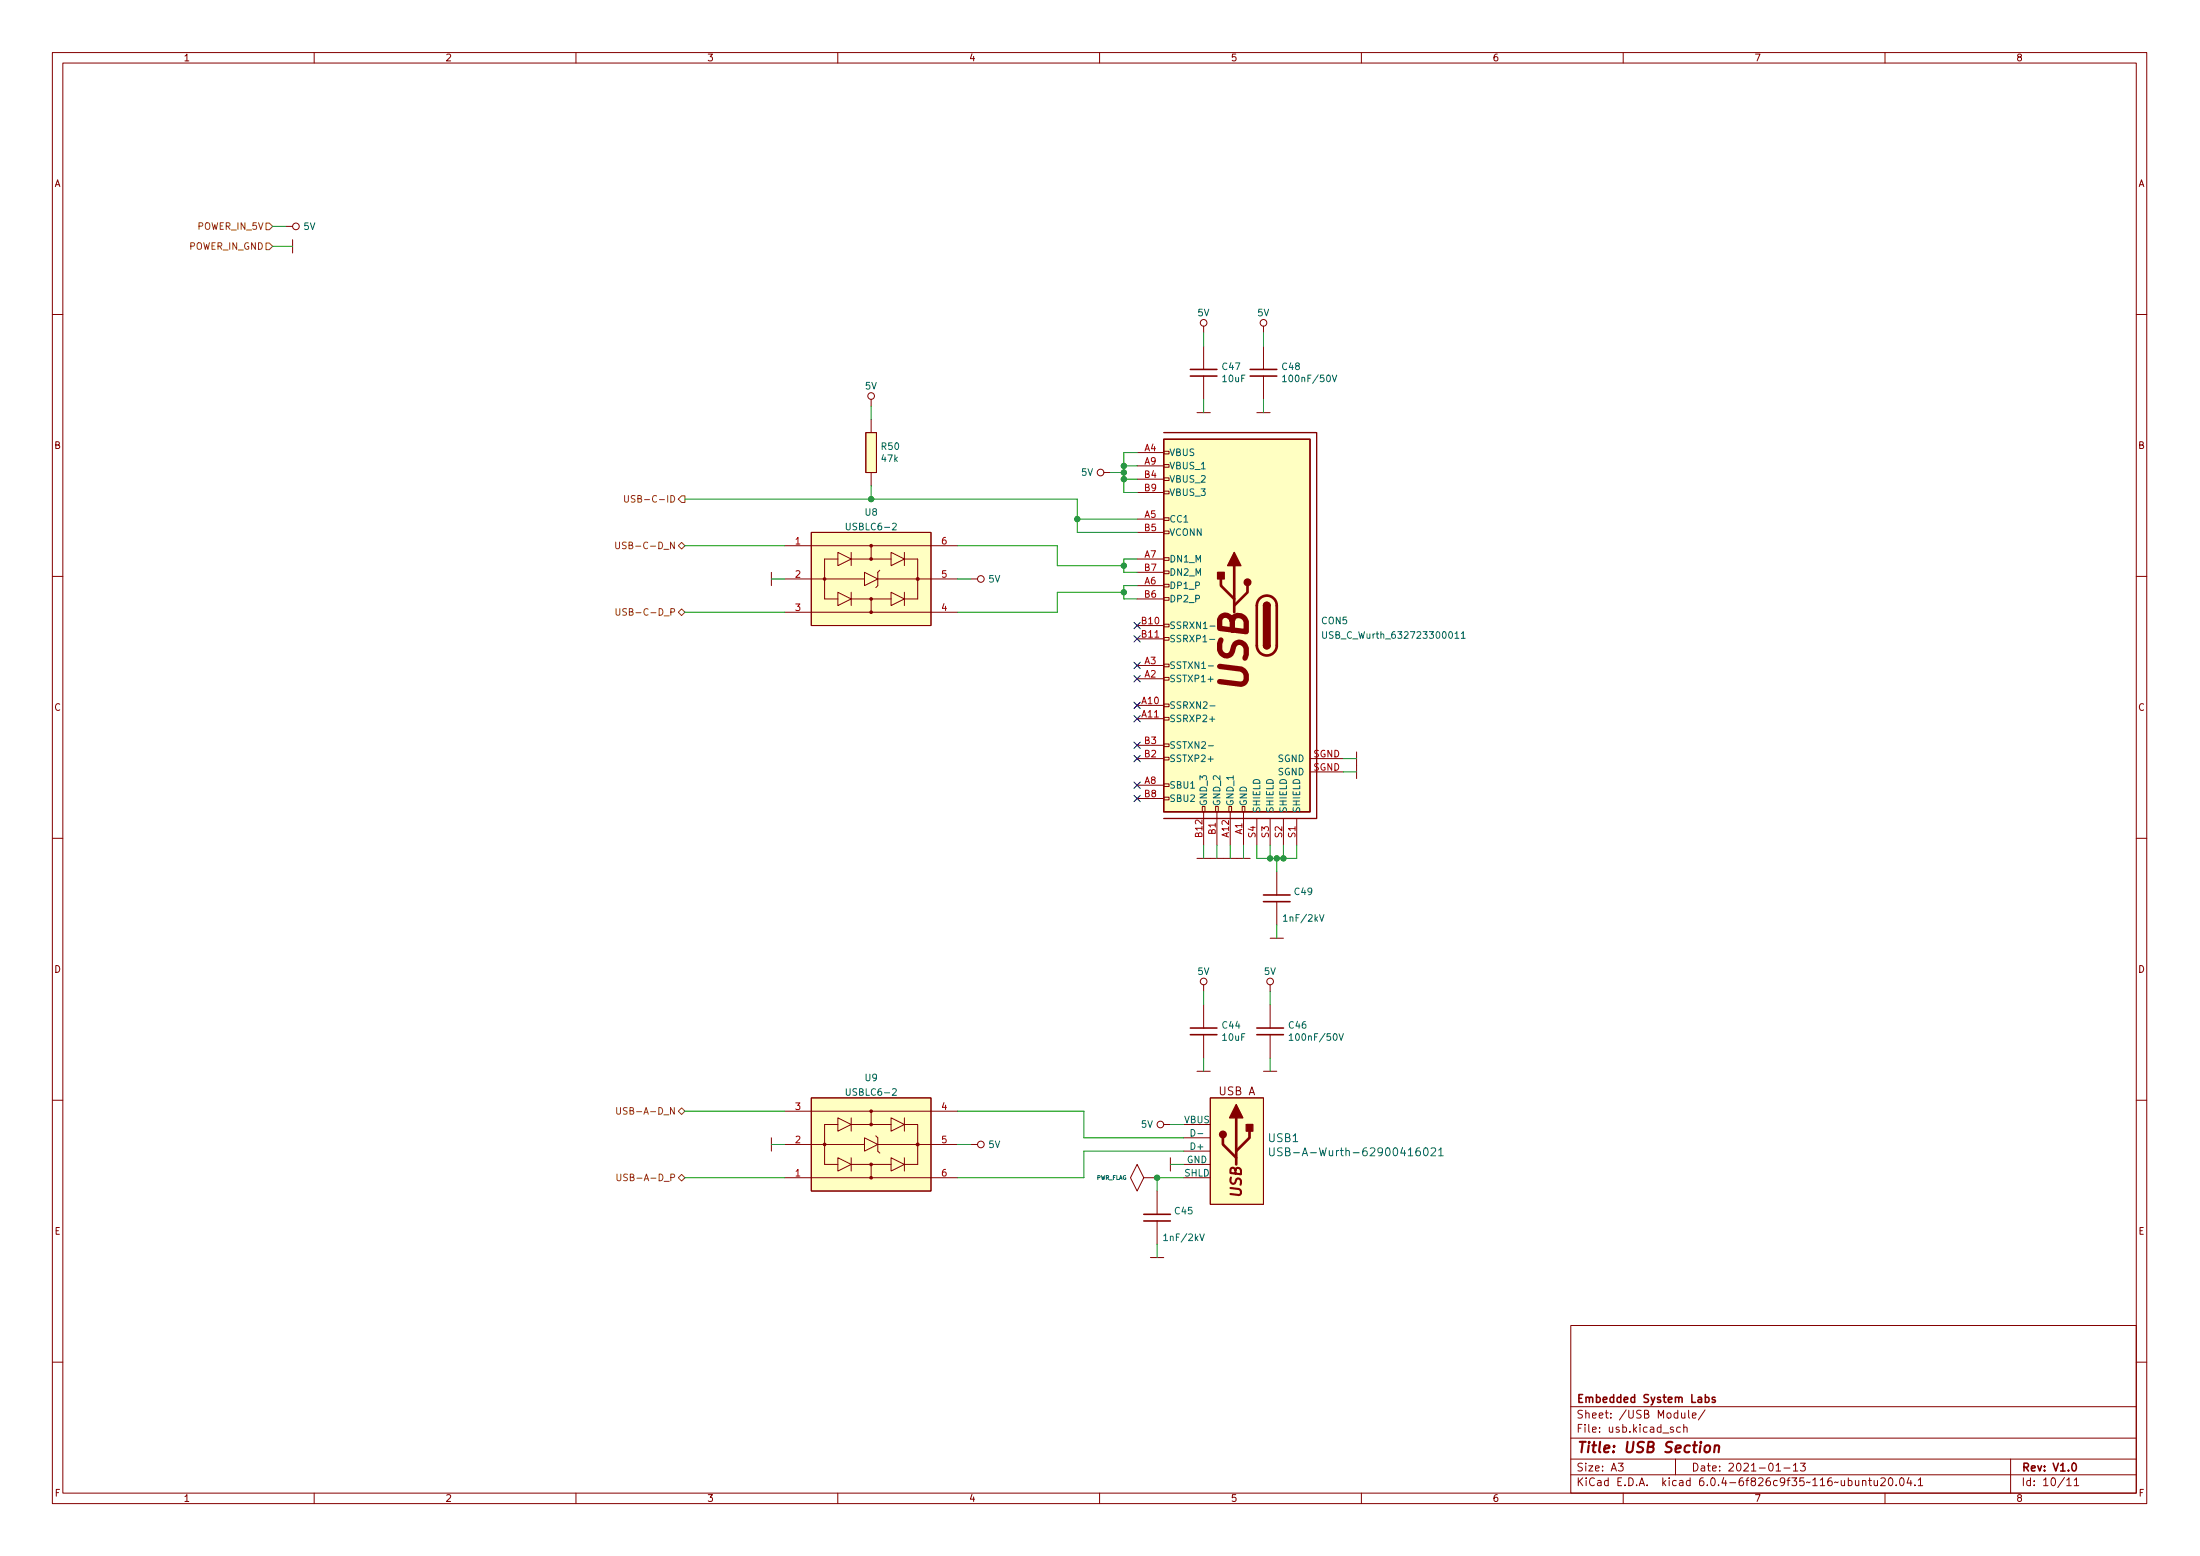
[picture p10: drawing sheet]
<svg xmlns="http://www.w3.org/2000/svg" width="420mm" height="297mm" viewBox="0 0 420 297" stroke-linecap="round" stroke-linejoin="round" font-family="sans-serif">
<g fill="none" stroke="#840000" stroke-width=".19">
<path d="M10 10h400v277h-400zM12 12h396v273h-396zM60 10v2M110 10v2M160 10v2M210 10v2M260 10v2M310 10v2M360 10v2M54.6 43.2h1.3M55.9 45.8v2.5M10 60h2"/>
<path d="M166.4 76.2v1.3M228.6 78.8h2.5M229.9 62.3v1.2M229.9 66.1v4.4M229.9 71.8v4.4M240 78.8h2.6M241.3 62.3v1.2M241.3 66.1v4.4M241.3 71.8v4.4M408 60h2M165.4 82.6h2v7.6h-2zM166.4 80v2.6"/>
<path d="M166.4 90.2v2.5M210.8 90.2h1.3M217.2 86.4h5M217.2 99.1h5M217.2 88.9h5M217.2 91.5h5M217.2 94h5M222.2 98.8h1.1v.6h-1.1zM222.2 93.8h1.1v.5h-1.1zM222.2 91.2h1.1v.5h-1.1zM222.2 88.7h1.1v.5h-1.1zM222.2 86.1h1.1v.6h-1.1z"/>
<path d="M10 110h2M147.3 109.3v2.5M149.9 104.2h16.5M149.9 110.5h15.2M149.9 116.9h16.5M154.9 101.6h22.9v17.8h-22.9zM160 105.4l2.6 1.3-2.6 1.3zM160 113.1l2.6 1.2-2.6 1.3zM160 106.7h-2.5v7.6h2.5M162.6 106.7h7.6M162.6 105.4v2.6M162.6 113.1v2.5"/>
<path d="M162.6 114.3h7.6M165.1 109.3l2.5 1.2-2.5 1.3zM166.4 114.3v2.6h16.5M167.6 110.5h15.3M168 108.9l-.4 .4v2.5l-.3 .4M170.2 105.4l2.5 1.3-2.5 1.3zM170.2 113.1l2.5 1.2-2.5 1.3zM172.7 106.7h2.6v7.6h-2.6M172.7 105.4v2.6M172.7 113.1v2.5M182.9 104.2h-16.5v2.5M185.4 110.5h1.3"/>
<path d="M217.2 106.7h5M217.2 114.3h5M217.2 111.8h5M217.2 119.4h5M217.2 101.6h5M217.2 109.3h5M222.2 119.2h1.1v.5h-1.1zM222.2 114.1h1.1v.5h-1.1zM222.2 111.5h1.1v.6h-1.1zM222.2 109h1.1v.5h-1.1zM222.2 106.5h1.1v.5h-1.1zM222.2 101.4h1.1v.5h-1.1z"/>
<path d="M408 110h2M217.2 134.7h5M217.2 137.2h5M217.2 129.6h5M217.2 127h5M217.2 122h5M222.2 136.9h1.1v.6h-1.1zM222.2 134.4h1.1v.5h-1.1zM222.2 129.3h1.1v.5h-1.1zM222.2 126.8h1.1v.5h-1.1zM222.2 121.7h1.1v.5h-1.1zM217.2 149.9h5"/>
<path d="M217.2 144.8h5M217.2 142.3h5M217.2 152.4h5M222.2 152.2h1.1v.5h-1.1zM222.2 149.6h1.1v.6h-1.1zM222.2 144.6h1.1v.5h-1.1zM222.2 142h1.1v.5h-1.1zM229.6 154h.5v1h-.5zM229.9 155v6.3M232.2 154h.5v1h-.5zM232.4 155v6.3M234.7 154h.5v1h-.5z"/>
<path d="M234.9 155v6.3M237.2 154h.5v1h-.5zM237.5 155v6.3M240 156.2v5.1M242.6 156.2v5.1M245.1 156.2v5.1M247.6 156.2v5.1M250.2 144.8h6.3M250.2 147.4h6.3M259.1 143.5v5.1M10 160h2M228.6 163.9h10.2"/>
<path d="M242.6 179.1h2.5M243.8 166.4v4.5M243.8 172.1v4.5M408 160h2M229.9 188v1.3M229.9 191.8v4.5M229.9 197.5v4.5M242.6 188v1.3M242.6 191.8v4.5M242.6 197.5v4.5M10 210h2M147.3 217.2v2.5"/>
<path d="M149.9 218.5h15.2M149.9 212.1h16.5M154.9 209.6h22.9v17.8h-22.9zM160 213.4l2.6 1.3-2.6 1.2zM160 214.7h-2.5v7.6h2.5M162.6 213.4v2.5M162.6 214.7h7.6M165.1 217.2l2.5 1.3-2.5 1.2zM167.3 216.8l.3 .4v2.5l.4 .4M167.6 218.5h15.3M170.2 213.4l2.5 1.3-2.5 1.2zM172.7 214.7h2.6v7.6h-2.6"/>
<path d="M172.7 213.4v2.5M182.9 212.1h-16.5v2.6M185.4 218.5h1.3M222.2 214.7h1.3M226.1 214.7h5M226.1 217.2h5M226.1 219.7h5M228.6 204.5h2.5M231.1 209.6h10.2v20.3h-10.2zM241.3 204.5h2.5M408 210h2M149.9 224.8h16.5"/>
<path d="M160 221l2.6 1.3-2.6 1.3zM162.6 221v2.6M162.6 222.3h7.6M166.4 222.3v2.5h16.5M170.2 221l2.5 1.3-2.5 1.3zM172.7 221v2.6M217.2 222.3l1.2 2.5-1.2 2.6-1.3-2.6zM218.4 224.8h2.6M221 224.8h.1M221 227.4v4.4M221 233.1v4.4M223.5 221v2.6"/>
<path d="M226.1 222.3h5M226.1 224.8h5M219.7 240.1h2.5M300 253h108v32h-108zM10 260h2M300 278.5h108M300 274.5h108M300 268.5h108M309.1 279.3h.9l-.5 .6 .4 .1v.7l-.2 .1-.6-.1M319.6 272.5l-.4-.1-.2 .2 .1 .2 .5 .2v.3h-.6M320 278.5v3M320.9 272.5l-.4-.1-.3 .3 .1 .6h.6"/>
<path d="M321.1 269.7l.1 .9 .4 .1 .2-.1M321.6 272.6l.2-.2 .3 .1 .1 .9M321.6 271.9v1.5M321.8 269.7v1M322.5 269.2v1.3l.2 .2M323.2 270.2l.7-.1-.1-.3-.4-.1-.2 .2 .1 .7h.5M325.6 269.1l-1.2 2M342.5 279.7l.4-.4v1.5M343.8 279.3h1l-.5 .6 .4 .1v.7l-.2 .1-.7-.1M384 278.5v6.5M408 260h2M60 285v2"/>
<path d="M110 285v2M160 285v2M210 285v2M260 285v2M300 281.5h108M310 285v2M339.2 280.8h.9M340.7 280.2h1.2M342.5 280.8h.9M355.7 282.8l.2-.2 .4 .1 .1 .9M355.7 282.6v1M356.8 282.6h.6"/>
<path d="M357.1 282.1v1.3l.3 .2M357.9 282.6l.1 .9 .4 .1 .2-.1M358.6 282.6v1M359.2 282.3l.6-.2 .2 .2 .1 .2-1 1.1h1M360 285v2M360.9 282.2l.1-.1a.8 .8 0 0 1 .5 .8 .8 .8 0 0 1-.5 .7 1 1 0 0 1-.1-1.4zM362.1 283.5v.1M363 282.2l.1-.1a.8 .8 0 0 1 .6 .8 .8 .8 0 0 1-.6 .7 1 1 0 0 1-.1-1.4zM364.6 282l-.4 1.1h.9M364.9 282.6v1M365.7 283.5v.1M366.4 282.5l.4-.4v1.5"/>
<path d="M366.4 283.6h.8M394.7 282.5l.4-.4v1.5M394.7 283.6h.9M396.1 282.5l.5-.4v1.5M396.1 283.6h.9"/>
<circle cx="56.5" cy="43.2" r=".63"/>
<circle cx="166.4" cy="75.6" r=".63"/>
<circle cx="229.9" cy="61.6" r=".63"/>
<circle cx="241.3" cy="61.6" r=".63"/>
<circle cx="210.2" cy="90.2" r=".63"/>
<circle cx="157.5" cy="110.5" r=".25"/>
<circle cx="157.5" cy="110.5" r=".13"/>
<circle cx="166.4" cy="106.7" r=".25"/>
<circle cx="166.4" cy="104.2" r=".25"/>
<circle cx="166.4" cy="114.3" r=".25"/>
<circle cx="166.4" cy="116.9" r=".25"/>
<circle cx="166.4" cy="106.7" r=".13"/>
<circle cx="166.4" cy="104.2" r=".13"/>
<circle cx="166.4" cy="114.3" r=".13"/>
<circle cx="166.4" cy="116.9" r=".13"/>
<circle cx="175.3" cy="110.5" r=".13"/>
<circle cx="175.3" cy="110.5" r=".28"/>
<circle cx="187.3" cy="110.5" r=".63"/>
<circle cx="229.9" cy="187.4" r=".63"/>
<circle cx="242.6" cy="187.4" r=".63"/>
<circle cx="157.5" cy="218.5" r=".25"/>
<circle cx="157.5" cy="218.5" r=".13"/>
<circle cx="166.4" cy="212.1" r=".25"/>
<circle cx="166.4" cy="214.7" r=".25"/>
<circle cx="166.4" cy="214.7" r=".13"/>
<circle cx="166.4" cy="212.1" r=".13"/>
<circle cx="175.3" cy="218.5" r=".13"/>
<circle cx="175.3" cy="218.5" r=".28"/>
<circle cx="187.3" cy="218.5" r=".63"/>
<circle cx="221.6" cy="214.7" r=".63"/>
<circle cx="166.4" cy="224.8" r=".25"/>
<circle cx="166.4" cy="222.3" r=".25"/>
<circle cx="166.4" cy="224.8" r=".13"/>
<circle cx="166.4" cy="222.3" r=".13"/>
</g>
<g fill="none" stroke="#840000" stroke-width=".3">
<path d="M227.3 71.8h5.1M227.3 70.5h5.1M238.8 71.8h5M238.8 70.5h5M241.3 170.9h5.1M241.3 172.1h5.1M227.3 197.5h5.1M227.3 196.3h5.1M240 197.5h5.1M240 196.3h5.1M218.4 231.8h5.1M218.4 233.1h5.1"/>
<path d="M325.7 266.8l.4-.1 .3 .3-.1 .6h-.6M327.5 266.8l-.3-.1-.2 .2v.2l.5 .2v.3h-.5M395.9 279.4l.1-.1a.8 .8 0 0 1 .6 .8 .8 .8 0 0 1-.6 .7 1 1 0 0 1-.1-1.4z"/>
</g>
<path d="M325.7 276.1a.52 .52 0 0 1 .5-.2 .52 .52 0 0 1 .4 .4l-.1 .6a.55 .55 0 0 1-.5 .4 .55 .55 0 0 1-.5-.4zM327.5 276.1a.49 .49 0 0 1 .8 .1l-.1 1M327.5 275.9l-.1 1.3" fill="none" stroke="#840000" stroke-width=".4"/>
<g fill="#ffffc2" stroke="#ffffc2" stroke-width=".19">
<path d="M154.9 101.6h22.9v17.8h-22.9z"/>
<path d="M231.1 209.6h10.2v20.3h-10.2z"/>
<path d="M165.4 82.6h2v7.6h-2z"/>
<path d="M154.9 209.6h22.9v17.8h-22.9z"/>
<path d="M222.2 83.9h28v71.1h-28z"/>
</g>
<g fill="none" stroke="#006464" stroke-width=".19">
<path d="M244.9 72l.4-.4v1.3M244.9 72.9h.8M254.4 71.6l.5 1.3 .4-1.3M170.5 100l.4-.1 .3 .3-.8 .9h.8M231 137.3h1M231.1 134.7h1M252.6 120.6v1l.2 .3 .4-.1 .1-.2v-1M277.9 121.9h.7M279.1 121l.4-.4v1.3M279.1 121.9h.7M230.7 144.9h1M230.8 142.4h.9"/>
<path d="M252 174.6l.4 1.3 .5-1.3M246.2 197.7l.4-.4v1.3M246.2 198.6h.7M255.7 197.3l.4 1.3 .5-1.3M170.5 207.9l.4-.1 .3 .4-.8 .9h.8M242.5 219.1v1.2l.3 .3h.4l.1-.3v-1.2M244.9 219.2l-.6-.1-.2 .2v.4l.6 .3 .2 .3-.3 .3h-.6M272.1 219.2l.1-.1a.81 .81 0 0 1 .6 .8 .81 .81 0 0 1-.6 .7 1.01 1.01 0 0 1-.1-1.4zM273.3 219.3l.6-.2 .2 .2 .1 .3-1 1h1M274.8 219.6l.4-.5v1.5M229.1 235.6l.5 1.2 .4-1.2M274.8 220.6h.8"/>
</g>
<g fill="#840000" stroke="#840000" stroke-width=".25">
<path d="M236.1 210.9l1.3 2.5h-2.6z"/>
<path d="M238 214.7h1.3v1.2h-1.3z"/>
<path d="M241.3 123.2h1.3a.64 .64 0 0 1-.7 .7 .64 .64 0 0 1-.6-.7z"/>
<path d="M241.3 115.6h1.3v7.6h-1.3z"/>
<path d="M241.5 115.2a.64 .64 0 0 1 .7-.2 .64 .64 0 0 1 .4 .6h-1.3z"/>
<path d="M235.7 105.4l1.3 2.6h-2.6z"/>
<path d="M232.5 109.3h1.3v1.2h-1.3z"/>
<circle cx="233.6" cy="216.6" r=".63"/>
<circle cx="238.3" cy="111.2" r=".63"/>
</g>
<path d="M233.2 110.5v1.3l2.5 2.5M235.7 108v8.9M238.3 111.8v1.3l-2.6 2.5M240 115.6a1.91 1.91 0 0 1 1.9-1.9 1.91 1.91 0 0 1 1.9 1.9v7.6a1.91 1.91 0 0 1-1.9 1.9 1.91 1.91 0 0 1-1.9-1.9M233.6 217.2v1.3l2.5 2.5M236.1 213.4v8.9M238.6 215.9v1.3l-2.5 2.5" fill="none" stroke="#840000" stroke-width=".51"/>
<path d="M222.2 83.9h28v71.1h-28zM222.2 82.6h29.3v73.6h-29.3M241.3 115.6a.64 .64 0 0 1 .6-.6 .64 .64 0 0 1 .7 .6M241.3 123.2a.64 .64 0 0 0 .6 .7 .64 .64 0 0 0 .7-.7" fill="none" stroke="#840000" stroke-width=".25"/>
<g fill="none" stroke="#725600" stroke-width=".19">
<path d="M50.8 46.4h.6l.7 .6-.7 .7h-.6zM50.8 42.6h.6l.7 .6-.7 .7h-.6zM119.3 94.6v1l.2 .3 .4-.1 .1-.2v-1M121.3 94.7l-.5-.1-.2 .2 .1 .3 .5 .3v.3l-.2 .2-.4-.1M130.2 94.7h.6v1.2h-.6l-.7-.6zM117.6 103.5v1l.2 .3 .4-.1 .1-.2v-1M117.7 116.2v1l.2 .3 .4-.1 .1-.2v-1M119.6 103.5h-.5l-.2 .1v.4l.6 .2 .1 .3-.3 .3-.4-.1M119.6 116.2h-.4l-.2 .1v.4l.5 .2 .1 .3-.2 .3-.5-.1M129.5 116.9l.7-.7 .6 .7-.6 .6zM130.2 103.5l.6 .7-.6 .6-.7-.6zM117.8 211.4v1.1l.2 .2 .4-.1 .1-.1v-1.1"/>
<path d="M129.5 212.1l.7-.6 .6 .6-.6 .7zM117.8 224.1v1.1l.3 .2 .3-.1 .2-.1v-1.1M129.5 224.8l.7-.6 .6 .6-.6 .7z"/>
</g>
<g fill="none" stroke="#009600" stroke-width=".19">
<path d="M52.1 47h3.8M52.1 43.2h2.5M166.4 77.5v2.5M229.9 63.5v2.6M229.9 76.2v2.6M241.3 63.5v2.6M241.3 76.2v2.6M130.8 95.3h74.9v6.3h11.5M166.4 92.7v2.6M205.7 99.1h11.5M212.1 90.2h2.5M214.6 88.9h2.6"/>
<path d="M214.6 91.5h2.6M217.2 86.4h-2.6v7.6h2.6M130.8 116.9h19.1M130.8 104.2h19.1M147.3 110.5h2.6M182.9 104.2h19v3.8h12.7M182.9 110.5h2.5M214.6 113.1h-12.7v3.8h-19M217.2 106.7h-2.6v2.6h2.6M217.2 111.8h-2.6v2.5h2.6M256.5 147.4h2.6M256.5 144.8h2.6"/>
<path d="M229.9 161.3v2.6M232.4 161.3v2.6M234.9 161.3v2.6M237.5 161.3v2.6M240 161.3v2.6h7.6v-2.6M242.6 161.3v2.6M243.8 163.9v2.5M243.8 176.6v2.5M245.1 161.3v2.6M229.9 189.3v2.5M242.6 189.3v2.5M130.8 212.1h19.1"/>
<path d="M147.3 218.5h2.6M182.9 212.1h24.1v5.1h19.1M182.9 218.5h2.5M223.5 214.7h2.6M226.1 219.7h-19.1v5.1h-24.1M229.9 202v2.5M242.6 202v2.5M130.8 224.8h19.1M221 237.5v2.6M223.5 222.3h2.6M226.1 224.8h-5.1v2.6"/>
</g>
<g fill="none" stroke="#000084" stroke-width=".19">
<path d="M216.6 118.8l1.2 1.2M217.8 118.8l-1.2 1.2M216.6 126.4l1.2 1.2M216.6 134l1.2 1.3M216.6 121.3l1.2 1.3M216.6 129l1.2 1.2M216.6 136.6l1.2 1.2M217.8 126.4l-1.2 1.2M217.8 134l-1.2 1.3M217.8 121.3l-1.2 1.3M217.8 129l-1.2 1.2M217.8 136.6l-1.2 1.2"/>
<path d="M216.6 144.2l1.2 1.2M216.6 151.8l1.2 1.2M216.6 149.3l1.2 1.2M216.6 141.7l1.2 1.2M217.8 144.2l-1.2 1.2M217.8 151.8l-1.2 1.2M217.8 149.3l-1.2 1.2M217.8 141.7l-1.2 1.2"/>
</g>
<g fill="#009600" stroke="#009600" stroke-width=".19">
<circle cx="214.6" cy="91.5" r=".51"/>
<circle cx="214.6" cy="113.1" r=".51"/>
<circle cx="242.6" cy="163.9" r=".51"/>
<circle cx="243.8" cy="163.9" r=".51"/>
<circle cx="245.1" cy="163.9" r=".51"/>
<circle cx="214.6" cy="88.9" r=".51"/>
<circle cx="214.6" cy="90.2" r=".51"/>
<circle cx="166.4" cy="95.3" r=".51"/>
<circle cx="214.6" cy="108" r=".51"/>
<circle cx="205.7" cy="99.1" r=".51"/>
<circle cx="221" cy="224.8" r=".51"/>
</g>
<text font-size="7.1" fill="#006464" x="238.3" y="131.3" transform="rotate(-90 238.3 131.3)">USB</text>
<g font-size="2.8" fill="#840000">
<text x="237.1" y="228.4" transform="rotate(-90 237.1 228.4)">USB</text>
<text x="301" y="277.3">Title: USB Section</text>
</g>
<g font-size="2.1" fill="#840000">
<text x="232.9" y="209.1">USB A</text>
<text x="301" y="267.8">Embedded System Labs</text>
<text x="301" y="273.5">File: usb.kicad_sch</text>
<text x="301" y="270.8">Sheet: /USB Module/</text>
<text x="301" y="280.9">Size: A3</text>
<text x="323" y="280.9">Date: 2021-01-13</text>
<text x="386" y="280.9">Rev: V1.0</text>
<text x="301" y="283.7">KiCad E.D.A. kicad 6.0.4-6f826c9f35~116~ubuntu20.04.1</text>
<text x="386" y="283.7">Id: 10/11</text>
</g>
<g font-size="2.1" fill="#006464">
<text x="242.3" y="218">USB1</text>
<text x="245.4" y="220.7">USB-A-Wurth-62900416021</text>
</g>
<g font-size="1.8" fill="#840000">
<text x="35" y="11.7">1</text>
<text x="85" y="11.7">2</text>
<text x="135" y="11.7">3</text>
<text x="185" y="11.7">4</text>
<text x="235" y="11.7">5</text>
<text x="285" y="11.7">6</text>
<text x="335" y="11.7">7</text>
<text x="385" y="11.7">8</text>
<text x="10.3" y="35.7">A</text>
<text x="408.3" y="35.7">A</text>
<text x="10.3" y="85.7">B</text>
<text x="408.3" y="85.7">B</text>
<text x="10.3" y="135.7">C</text>
<text x="408.3" y="135.7">C</text>
<text x="10.3" y="185.7">D</text>
<text x="408.3" y="185.7">D</text>
<text x="10.4" y="235.7">E</text>
<text x="408.4" y="235.7">E</text>
<text x="10.4" y="285.7">F</text>
<text x="35" y="286.7">1</text>
<text x="85" y="286.7">2</text>
<text x="135" y="286.7">3</text>
<text x="185" y="286.7">4</text>
<text x="235" y="286.7">5</text>
<text x="285" y="286.7">6</text>
<text x="335" y="286.7">7</text>
<text x="385" y="286.7">8</text>
<text x="408.4" y="285.7">F</text>
</g>
<g font-size="1.8" fill="#725600">
<text x="36.1" y="47.7">POWER_IN_GND</text>
<text x="37.8" y="43.9">POWER_IN_5V</text>
<text x="121.2" y="95.9">USB-C-ID</text>
<text x="119.4" y="104.8">USB-C-D_N</text>
<text x="119.5" y="117.5">USB-C-D_P</text>
<text x="119.4" y="212.8">USB-A-D_N</text>
<text x="119.5" y="225.5">USB-A-D_P</text>
</g>
<g font-size="1.8" fill="#006464">
<text x="58" y="43.9">5V</text>
<text x="228.7" y="60.4">5V</text>
<text x="240.2" y="60.4">5V</text>
<text x="233.5" y="70.6">C47</text>
<text x="244.9" y="70.6">C48</text>
<text x="165.2" y="74.3">5V</text>
<text x="233.5" y="72.9">10uF</text>
<text x="245.7" y="72.9">100nF/50V</text>
<text x="168.4" y="85.9">R50</text>
<text x="168.4" y="88.2">47k</text>
<text x="223.3" y="87">VBUS</text>
<text x="223.3" y="89.6">VBUS_1</text>
<text x="206.5" y="90.8">5V</text>
<text x="223.3" y="92.1">VBUS_2</text>
<text x="223.3" y="94.7">VBUS_3</text>
<text x="162" y="101.2">USBLC6-2</text>
<text x="165.2" y="98.4">U8</text>
<text x="223.3" y="99.7">CC1</text>
<text x="223.3" y="107.4">DN1_M</text>
<text x="223.3" y="102.3">VCONN</text>
<text x="188.8" y="111.2">5V</text>
<text x="223.3" y="112.4">DP1_P</text>
<text x="223.3" y="109.9">DN2_M</text>
<text x="223.3" y="115">DP2_P</text>
<text x="252.4" y="119.1">CON5</text>
<text x="223.3" y="120.1">SSRXN1-</text>
<text x="223.3" y="122.6">SSRXP1-</text>
<text x="253.7" y="121.9">USB_C_Wurth_632723300011</text>
<text x="223.3" y="130.2">SSTXP1+</text>
<text x="223.3" y="127.7">SSTXN1-</text>
<text x="223.3" y="135.3">SSRXN2-</text>
<text x="223.3" y="137.8">SSRXP2+</text>
<text x="223.3" y="142.9">SSTXN2-</text>
<text x="223.3" y="145.5">SSTXP2+</text>
<text x="244.1" y="148">SGND</text>
<text x="244.1" y="145.5">SGND</text>
<text x="223.3" y="150.5">SBU1</text>
<text x="223.3" y="153.1">SBU2</text>
<text x="230.5" y="154" transform="rotate(-90 230.5 154)">GND_3</text>
<text x="233" y="154" transform="rotate(-90 233 154)">GND_2</text>
<text x="235.6" y="154" transform="rotate(-90 235.6 154)">GND_1</text>
<text x="238.1" y="154" transform="rotate(-90 238.1 154)">GND</text>
<text x="240.7" y="155.2" transform="rotate(-90 240.7 155.2)">SHIELD</text>
<text x="243.2" y="155.2" transform="rotate(-90 243.2 155.2)">SHIELD</text>
<text x="245.7" y="155.2" transform="rotate(-90 245.7 155.2)">SHIELD</text>
<text x="248.3" y="155.2" transform="rotate(-90 248.3 155.2)">SHIELD</text>
<text x="247.3" y="170.9">C49</text>
<text x="245.5" y="175.9">1nF/2kV</text>
<text x="228.7" y="186.1">5V</text>
<text x="241.4" y="186.1">5V</text>
<text x="233.5" y="196.4">C44</text>
<text x="246.2" y="196.4">C46</text>
<text x="233.5" y="198.7">10uF</text>
<text x="247" y="198.7">100nF/50V</text>
<text x="162" y="209.2">USBLC6-2</text>
<text x="165.2" y="206.4">U9</text>
<text x="218" y="215.3">5V</text>
<text x="226.1" y="214.4">VBUS</text>
<text x="188.8" y="219.1">5V</text>
<text x="227.4" y="219.5">D+</text>
<text x="227.7" y="217">D-</text>
<text x="226.2" y="224.6">SHLD</text>
<text x="226.6" y="222">GND</text>
<text x="224.4" y="231.8">C45</text>
<text x="222.7" y="236.9">1nF/2kV</text>
</g>
<g font-size="1.8" fill="#a90000">
<text x="218.6" y="86.1">A4</text>
<text x="218.6" y="88.7">A9</text>
<text x="218.6" y="91.2">B4</text>
<text x="218.6" y="93.8">B9</text>
<text x="218.6" y="98.8">A5</text>
<text x="218.6" y="101.4">B5</text>
<text x="151.9" y="103.9">1</text>
<text x="179.8" y="103.9">6</text>
<text x="218.6" y="106.5">A7</text>
<text x="151.9" y="110.3">2</text>
<text x="179.8" y="110.3">5</text>
<text x="218.6" y="111.5">A6</text>
<text x="218.6" y="109">B7</text>
<text x="151.9" y="116.6">3</text>
<text x="179.8" y="116.6">4</text>
<text x="218.1" y="119.2">B10</text>
<text x="218.6" y="114.1">B6</text>
<text x="218.1" y="121.7">B11</text>
<text x="218.6" y="129.3">A2</text>
<text x="218.6" y="126.8">A3</text>
<text x="218.1" y="134.4">A10</text>
<text x="218.1" y="136.9">A11</text>
<text x="218.6" y="142">B3</text>
<text x="218.6" y="149.6">A8</text>
<text x="218.6" y="144.6">B2</text>
<text x="250.8" y="147.1">SGND</text>
<text x="250.8" y="144.6">SGND</text>
<text x="218.6" y="152.2">B8</text>
<text x="229.6" y="159.8" transform="rotate(-90 229.6 159.8)">B12</text>
<text x="232.2" y="159.3" transform="rotate(-90 232.2 159.3)">B1</text>
<text x="234.7" y="159.8" transform="rotate(-90 234.7 159.8)">A12</text>
<text x="237.2" y="159.3" transform="rotate(-90 237.2 159.3)">A1</text>
<text x="239.8" y="159.9" transform="rotate(-90 239.8 159.9)">S4</text>
<text x="242.3" y="159.9" transform="rotate(-90 242.3 159.9)">S3</text>
<text x="244.9" y="159.9" transform="rotate(-90 244.9 159.9)">S2</text>
<text x="247.4" y="159.9" transform="rotate(-90 247.4 159.9)">S1</text>
<text x="151.9" y="211.9">3</text>
<text x="179.8" y="211.9">4</text>
<text x="151.9" y="218.2">2</text>
<text x="179.8" y="218.2">5</text>
<text x="151.9" y="224.6">1</text>
<text x="179.8" y="224.6">6</text>
</g>
<text font-size="1.1" fill="#006464" x="209.3" y="225.2">PWR_FLAG</text>
</svg>
